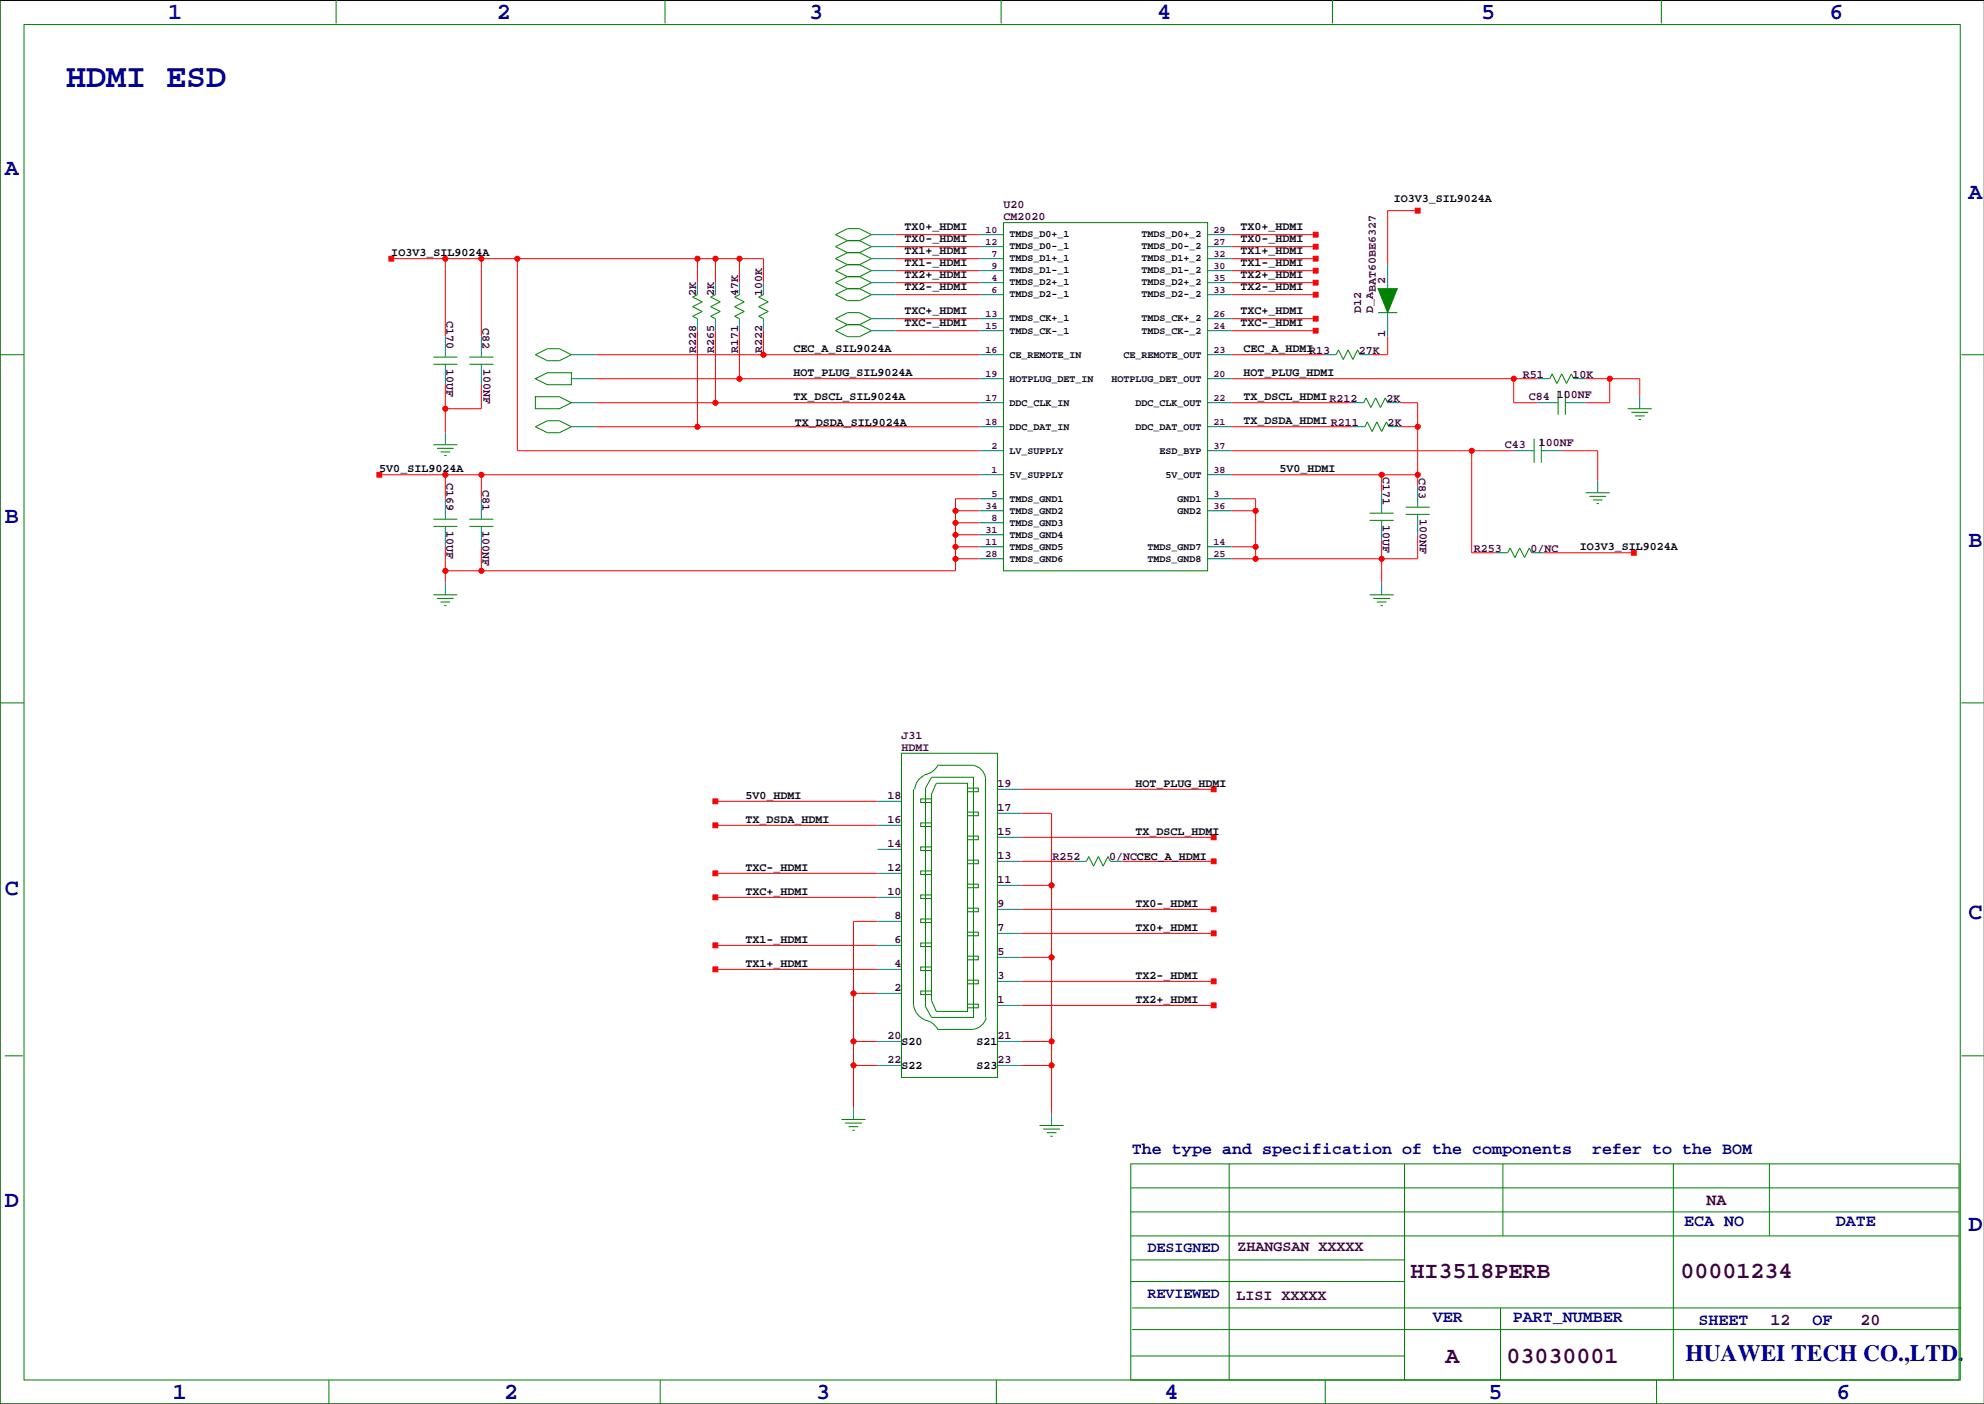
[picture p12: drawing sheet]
<svg xmlns="http://www.w3.org/2000/svg" width="420mm" height="297mm" viewBox="0 0 420 297" stroke-linecap="round" stroke-linejoin="round" font-family="sans-serif">
<path d="M419.9 .1h-419.9v296.9h419.9" fill="none" stroke="#000" stroke-width=".21"/>
<g fill="none" stroke="#f00" stroke-width=".21">
<path d="M82.8 54.7h78.7v5.1M94.2 54.7v16.5M101.9 54.7v16.5M109.5 54.7v40.7h97.8M147.6 54.7v5.1M151.4 54.7v5.1M156.5 54.7v5.1M189.5 49.6h17.8M189.5 59.8h17.8M189.5 52.2h17.8M189.5 57.3h17.8M189.5 54.7h17.8"/>
<path d="M260.6 49.6h17.8M260.6 59.8h17.8M260.6 52.2h17.8M260.6 57.3h17.8M260.6 54.7h17.8M300 44.6h-6.4v11.4M126 75h81.3M147.6 70v20.3M151.4 70v15.2M156.5 70v10.1M161.5 70v5M189.5 62.3h17.8"/>
<path d="M189.5 70h17.8M189.5 67.4h17.8M260.6 62.3h17.8M260.6 70h17.8M260.6 67.4h17.8M260.6 75h19.6M293.6 71.2v3.8h-3.3M94.2 81.4v10.2M101.9 81.4v5.1h-7.7M126 90.3h81.3M126 85.2h81.3M126 80.1h81.3"/>
<path d="M260.6 95.4h59.7M260.6 90.3h25.7M260.6 85.2h25.4M260.6 80.1h64.8M296.2 85.2h3.8v17.8M296.4 90.3h3.6M311.4 95.4v21.6h5.1M320.3 80.1v5.1h5.1M330.5 95.4h7.6v6.3M335.5 80.1h11.5v3.8M340.6 80.1v5.1h-5.1M80.3 100.4h127"/>
<path d="M94.2 100.4v5.1M94.2 115.7v7.6M101.9 100.4v5.1M101.9 115.7v5.1M202.2 118.2h5.1M202.2 108.1h5.1M202.2 110.6h5.1M202.2 113.1h5.1M202.2 115.7h5.1M207.3 105.5h-5.1v15.3h-108M260.6 105.5h5.1v12.7M260.6 108.1h5.1"/>
<path d="M260.6 115.7h5.1M260.6 100.4h39.4M292.4 100.4v3.9M292.4 114.4v8.9M300 113.1v5.1h-39.4M326.6 117h19.1M151.4 174.6h34.3M151.4 169.5h34.3M216.2 172.1h6.3v63.5M216.2 177.2h40.6M216.2 167h40.6M151.4 184.8h34.3"/>
<path d="M151.4 189.9h34.3M185.7 194.9h-5.1v39.4M216.2 182.2h11.1M216.2 187.3h6.3M216.2 197.5h40.6M216.2 192.4h40.6M237.5 182.2h19.3M151.4 200h34.3M151.4 205.1h34.3M180.6 210.2h5.1M216.2 202.6h6.3M216.2 212.7h40.6"/>
<path d="M216.2 207.6h40.6M180.6 220.3h5.1M180.6 225.4h5.1M216.2 220.3h6.3M216.2 225.4h6.3"/>
<circle cx="94.2" cy="54.7" r=".51"/>
<circle cx="101.9" cy="54.7" r=".51"/>
<circle cx="109.5" cy="54.7" r=".51"/>
<circle cx="147.6" cy="54.7" r=".51"/>
<circle cx="151.4" cy="54.7" r=".51"/>
<circle cx="156.5" cy="54.7" r=".51"/>
<circle cx="161.5" cy="75" r=".51"/>
<circle cx="94.2" cy="86.5" r=".51"/>
<circle cx="147.6" cy="90.3" r=".51"/>
<circle cx="151.4" cy="85.2" r=".51"/>
<circle cx="156.5" cy="80.1" r=".51"/>
<circle cx="300" cy="90.3" r=".51"/>
<circle cx="311.4" cy="95.4" r=".51"/>
<circle cx="320.3" cy="80.1" r=".51"/>
<circle cx="340.6" cy="80.1" r=".51"/>
<circle cx="94.2" cy="100.4" r=".51"/>
<circle cx="101.9" cy="100.4" r=".51"/>
<circle cx="202.2" cy="110.6" r=".51"/>
<circle cx="202.2" cy="115.7" r=".51"/>
<circle cx="202.2" cy="118.2" r=".51"/>
<circle cx="202.2" cy="108.1" r=".51"/>
<circle cx="202.2" cy="113.1" r=".51"/>
<circle cx="265.7" cy="115.7" r=".51"/>
<circle cx="265.7" cy="118.2" r=".51"/>
<circle cx="265.7" cy="108.1" r=".51"/>
<circle cx="292.4" cy="118.2" r=".51"/>
<circle cx="292.4" cy="100.4" r=".51"/>
<circle cx="300" cy="100.4" r=".51"/>
<circle cx="94.2" cy="120.8" r=".51"/>
<circle cx="101.9" cy="120.8" r=".51"/>
<circle cx="222.5" cy="187.3" r=".51"/>
<circle cx="180.6" cy="210.2" r=".51"/>
<circle cx="222.5" cy="202.6" r=".51"/>
<circle cx="180.6" cy="220.3" r=".51"/>
<circle cx="180.6" cy="225.4" r=".51"/>
<circle cx="222.5" cy="220.3" r=".51"/>
<circle cx="222.5" cy="225.4" r=".51"/>
</g>
<g fill="#f00" stroke="#f00" stroke-width=".21">
<path d="M150.9 174.1h1v1h-1z" fill-rule="evenodd"/>
<path d="M82.3 54.2h1v1h-1z" fill-rule="evenodd"/>
<path d="M277.9 66.9h1v1h-1z" fill-rule="evenodd"/>
<path d="M277.9 69.5h1v1h-1z" fill-rule="evenodd"/>
<path d="M277.9 54.2h1v1h-1z" fill-rule="evenodd"/>
<path d="M277.9 56.8h1v1h-1z" fill-rule="evenodd"/>
<path d="M277.9 51.7h1v1h-1z" fill-rule="evenodd"/>
<path d="M277.9 59.3h1v1h-1z" fill-rule="evenodd"/>
<path d="M277.9 61.8h1v1.1h-1z" fill-rule="evenodd"/>
<path d="M277.9 49.1h1v1.1h-1z" fill-rule="evenodd"/>
<path d="M299.5 44.1h1v1h-1z" fill-rule="evenodd"/>
<path d="M150.9 199.5h1v1h-1z" fill-rule="evenodd"/>
<path d="M150.9 204.6h1v1h-1z" fill-rule="evenodd"/>
<path d="M345.2 116.4h1v1.1h-1z" fill-rule="evenodd"/>
<path d="M79.8 99.9h1v1.1h-1z" fill-rule="evenodd"/>
<path d="M150.9 169h1v1h-1z" fill-rule="evenodd"/>
<path d="M150.9 184.3h1v1h-1z" fill-rule="evenodd"/>
<path d="M150.9 189.3h1v1.1h-1z" fill-rule="evenodd"/>
<path d="M256.3 197h1v1h-1z" fill-rule="evenodd"/>
<path d="M256.3 212.2h1v1h-1z" fill-rule="evenodd"/>
<path d="M256.3 207.1h1v1h-1z" fill-rule="evenodd"/>
<path d="M256.3 181.7h1v1h-1z" fill-rule="evenodd"/>
<path d="M256.3 176.6h1v1.1h-1z" fill-rule="evenodd"/>
<path d="M256.3 191.9h1v1h-1z" fill-rule="evenodd"/>
<path d="M256.3 166.5h1v1h-1z" fill-rule="evenodd"/>
<circle cx="147.6" cy="90.3" r=".51"/>
<circle cx="151.4" cy="85.2" r=".51"/>
<circle cx="202.2" cy="108.1" r=".51"/>
<circle cx="202.2" cy="110.6" r=".51"/>
<circle cx="202.2" cy="113.1" r=".51"/>
<circle cx="202.2" cy="115.7" r=".51"/>
<circle cx="202.2" cy="118.2" r=".51"/>
<circle cx="101.9" cy="120.8" r=".51"/>
<circle cx="94.2" cy="120.8" r=".51"/>
<circle cx="94.2" cy="54.7" r=".51"/>
<circle cx="101.9" cy="54.7" r=".51"/>
<circle cx="156.5" cy="54.7" r=".51"/>
<circle cx="151.4" cy="54.7" r=".51"/>
<circle cx="147.6" cy="54.7" r=".51"/>
<circle cx="109.5" cy="54.7" r=".51"/>
<circle cx="94.2" cy="86.5" r=".51"/>
<circle cx="311.4" cy="95.4" r=".51"/>
<circle cx="265.7" cy="108.1" r=".51"/>
<circle cx="265.7" cy="115.7" r=".51"/>
<circle cx="265.7" cy="118.2" r=".51"/>
<circle cx="292.4" cy="118.2" r=".51"/>
<circle cx="340.6" cy="80.1" r=".51"/>
<circle cx="292.4" cy="100.4" r=".51"/>
<circle cx="300" cy="100.4" r=".51"/>
<circle cx="300" cy="90.3" r=".51"/>
<circle cx="320.3" cy="80.1" r=".51"/>
<circle cx="222.5" cy="225.4" r=".51"/>
<circle cx="222.5" cy="220.3" r=".51"/>
<circle cx="222.5" cy="202.6" r=".51"/>
<circle cx="222.5" cy="187.3" r=".51"/>
<circle cx="180.6" cy="210.2" r=".51"/>
<circle cx="180.6" cy="225.4" r=".51"/>
<circle cx="180.6" cy="220.3" r=".51"/>
<circle cx="156.5" cy="80.1" r=".51"/>
<circle cx="94.2" cy="100.4" r=".51"/>
<circle cx="101.9" cy="100.4" r=".51"/>
<circle cx="161.5" cy="75" r=".51"/>
</g>
<g fill="none" stroke="#008080" stroke-width=".21">
<path d="M147.6 59.8v2.5M151.4 59.8v2.5M156.5 59.8v2.5M161.5 59.8v2.5M184.4 59.8h5.1M184.4 57.3h5.1M184.4 54.7h5.1M184.4 52.2h5.1M184.4 49.6h5.1M207.3 59.8h5M207.3 57.3h5M207.3 54.7h5"/>
<path d="M207.3 52.2h5M207.3 49.6h5M255.5 59.8h5.1M255.5 57.3h5.1M255.5 54.7h5.1M255.5 52.2h5.1M255.5 49.6h5.1M293.6 56v5.1M94.2 71.2v4.4M94.2 77.1v4.3M101.9 71.2v4.4M101.9 77.1v4.3"/>
<path d="M120.9 75h5.1M147.6 67.4v2.6M151.4 67.4v2.6M156.5 67.4v2.6M161.5 67.4v2.6M184.4 62.3h5.1M184.4 67.4h5.1M184.4 70h5.1M207.3 62.3h5M207.3 67.4h5M207.3 70h5M207.3 75h5"/>
<path d="M255.5 62.3h5.1M255.5 67.4h5.1M255.5 70h5.1M255.5 75h5.1M280.2 75h2.5M287.8 75h2.5M293.6 66.2v5M94.2 91.6v2.5M120.9 90.3h5.1M120.9 80.1h5.1M120.9 85.2h5.1M207.3 95.4h5"/>
<path d="M207.3 90.3h5M207.3 80.1h5M207.3 85.2h5M255.5 95.4h5.1M255.5 90.3h5.1M255.5 80.1h5.1M255.5 85.2h5.1M286 85.2h2.5M286.3 90.3h2.5M293.6 85.2h2.6M293.9 90.3h2.5M320.3 95.4h4.3"/>
<path d="M325.4 80.1h2.5M325.4 85.2h4.3M326.1 95.4h4.4M331.2 85.2h4.3M333 80.1h2.5M347 83.9v2.6M94.2 105.5v4.3M94.2 111.4v4.3M101.9 105.5v4.3M101.9 111.4v4.3M207.3 100.4h5M207.3 105.5h5"/>
<path d="M207.3 108.1h5M207.3 110.6h5M207.3 113.1h5M207.3 115.7h5M207.3 118.2h5M255.5 100.4h5.1M255.5 105.5h5.1M255.5 108.1h5.1M255.5 115.7h5.1M255.5 118.2h5.1M292.4 104.3v4.3M292.4 110.1v4.3"/>
<path d="M300 103v4.3M300 108.8v4.3M316.5 117h2.5M324.1 117h2.5M338.1 101.7v2.6M94.2 123.3v2.5M292.4 123.3v2.5M185.7 169.5h5.1M185.7 174.6h5.1M185.7 179.7h5.1M211.1 167h5.1M211.1 172.1h5.1"/>
<path d="M211.1 177.2h5.1M185.7 184.8h5.1M185.7 189.9h5.1M185.7 194.9h5.1M211.1 182.2h5.1M211.1 187.3h5.1M211.1 197.5h5.1M211.1 192.4h5.1M227.3 182.2h2.6M234.9 182.2h2.6M185.7 200h5.1M185.7 205.1h5.1"/>
<path d="M185.7 210.2h5.1M211.1 202.6h5.1M211.1 207.6h5.1M211.1 212.7h5.1M180.6 234.3v2.5M185.7 225.4h5.1M185.7 220.3h5.1M211.1 225.4h5.1M211.1 220.3h5.1M222.5 235.6v2.5"/>
</g>
<g fill="none" stroke="#008000" stroke-width=".21">
<path d="M0 -.1v297.1h419.9M71.1 0v4.9M140.7 0v4.9M211.8 0v4.9M281.9 0v4.9M351.5 0v4.9M5.1 5.2h409.7v286.8h-409.7zM179.3 58.5h2.6M179.3 58.5l-2.5 1.3 2.5 1.3M179.3 56h2.6M179.3 56l-2.5 1.3 2.5 1.2M179.3 53.5h2.6"/>
<path d="M179.3 53.5l-2.5 1.2 2.5 1.3M179.3 50.9h2.6M179.3 50.9l-2.5 1.3 2.5 1.3M179.3 50.9l-2.5-1.3 2.5-1.2h2.6l2.5 1.2-2.5 1.3M181.9 58.5l2.5 1.3-2.5 1.3M181.9 56l2.5 1.3-2.5 1.2M181.9 53.5l2.5 1.2-2.5 1.3M181.9 50.9l2.5 1.3-2.5 1.3M212.3 47.1h43.2v73.7h-43.2zM0 75h5.1M91.7 75.6h5.1M91.7 77.1h5.1"/>
<path d="M99.3 75.6h5.1M99.3 77.1h5.1M113.3 75l2.5-1.2h2.6l2.5 1.2-2.5 1.3h-2.6zM147.6 62.3l-1 .6 2 1-2 1 2 1-2 1 1 .5M151.4 62.3l-1 .6 2 1-2 1 2 1-2 1 1 .5M156.5 62.3l-1.1 .6 2.1 1-2.1 1 2.1 1-2.1 1 1.1 .5M161.5 62.3l-1 .6 2.1 1-2.1 1 2.1 1-2.1 1 1 .5M179.3 61.1l-2.5 1.2 2.5 1.3h2.6l2.5-1.3-2.5-1.2M179.3 61.1h2.6M179.3 68.7l-2.5-1.3 2.5-1.2h2.6l2.5 1.2-2.5 1.3M179.3 68.7h2.6M179.3 68.7l-2.5 1.3 2.5 1.2h2.6l2.5-1.2-2.5-1.3"/>
<path d="M282.7 75l.5-1 1 2.1 1-2.1 1.1 2.1 1-2.1 .5 1M291.6 66.2h4.1M415 75h4.9M91.7 94.1h5.1M92.5 94.9h3.5M93.2 95.6h2M94 96.4h.5M113.3 80.1l2.5-1.2h5.1v2.5h-5.1zM113.3 83.9h5.1l2.5 1.3-2.5 1.3h-5.1zM113.3 90.3l2.5-1.3h2.6l2.5 1.3-2.5 1.3h-2.6zM288.5 85.2l.6-1 1 2 1-2 1 2 1-2 .5 1M288.8 90.3l.5-1 1 2 1-2 1.1 2 1-2 .5 1"/>
<path d="M324.6 92.8v5.1M326.1 92.8v5.1M327.9 80.1l.5-1 1 2 1.1-2 1 2 1-2 .5 1M329.7 82.7v5M331.2 82.7v5M344.4 86.5h5.1M345.2 87.2h3.5M345.9 88h2.1M346.7 88.8h.5M91.7 109.8h5.1M91.7 111.4h5.1M99.3 109.8h5.1"/>
<path d="M99.3 111.4h5.1M289.8 108.6h5.1M289.8 110.1h5.1M297.4 107.3h5.1M297.4 108.8h5.1M319 117l.5-1.1 1 2.1 1.1-2.1 1 2.1 1-2.1 .5 1.1M335.5 104.3h5.1M336.3 105h3.6M337.1 105.8h2M337.8 106.5h.5M91.7 125.8h5.1M92.5 126.6h3.5"/>
<path d="M93.2 127.4h2M94 128.1h.5M289.8 125.8h5.1M290.6 126.6h3.5M291.3 127.4h2.1M292.1 128.1h.5M0 148.7h5.1M190.8 159.4h20.3v68.6h-20.3zM415 148.7h4.9M193.3 167v45.7M195.6 164a3.6 3.6 0 0 0-2 3M197.1 164.5h8.9v50.8h-8.9l-1.3-2.3v-46.3z"/>
<path d="M197.1 169h-2.3v.8h2.3M197.1 174.1h-2.3v.8h2.3M197.1 179.2h-2.3v.7h2.3M198.1 165.7h6.6v48.3h-6.6l-1-2.3v-43.7zM198.4 161.9h7.6a3 3 0 0 1 2.5 2.6M198.4 161.9a3.8 3.8 0 0 1-2.8 2M204.7 166.7h2.3v.8h-2.3M204.7 171.8h2.3v.8h-2.3M204.7 176.9h2.3v.8h-2.3M208.5 164.5v50.8M197.1 184.3h-2.3v.7h2.3M197.1 189.3h-2.3v.8h2.3"/>
<path d="M197.1 194.4h-2.3v.8h2.3M197.1 199.5h-2.3v.8h2.3M204.7 182h2.3v.7h-2.3M204.7 187.1h2.3v.7h-2.3M204.7 192.1h2.3v.8h-2.3M204.7 197.2h2.3v.8h-2.3M229.9 182.2l.5-1 1 2 1-2 1 2 1-2 .5 1M193.3 212.7a3.8 3.8 0 0 0 2.3 3M195.6 215.8a3.8 3.8 0 0 1 2.8 2M197.1 204.6h-2.3v.7h2.3M197.1 209.7h-2.3v.7h2.3M198.4 217.8h7.6"/>
<path d="M204.7 202.3h2.3v.8h-2.3M204.7 207.4h2.3v.7h-2.3M204.7 212.5h2.3v.7h-2.3M208.7 215.3a3.3 3.3 0 0 1-2.7 2.5M1 223.4h3.8M178.1 236.8h5M178.8 237.6h3.6M179.6 238.4h2M180.3 239.1h.5M220 238.1h5M220.7 238.9h3.6M221.5 239.6h2"/>
<path d="M415 223.4h4.9M222.2 240.4h.6M239.3 246.2h175.2v45.8h-175.2zM239.3 251.3h175.2M239.3 256.4h175.2M260.1 246.2v45.8M297.2 246.2v45.8M318 246.2v15.3M354.1 246.2v45.8M374.4 246.2v15.3M239.3 266.6h57.9M239.3 261.5h175.2"/>
<path d="M239.3 271.1h57.9M239.5 276.7h175.5M317.5 276.7v15.3M69.6 292v5M139.7 292v5M210.8 292v5M239.3 286.9h57.9M239.5 281.3h175M280.4 292v5M350.5 292v5M383.5 287.4h.1"/>
</g>
<path d="M291.6 61.1h4.1l-2.1 5.1z" fill-rule="evenodd" fill="#008000" stroke="#008000" stroke-width=".21"/>
<text font-size="7.1" fill="#0000a0" x="14" y="18.5">HDMI ESD</text>
<g font-size="4.9" fill="#0000a0">
<text x="35.6" y="3.9">1</text>
<text x="105.2" y="3.9">2</text>
<text x="171.2" y="3.9">3</text>
<text x="244.9" y="3.9">4</text>
<text x="313.4" y="3.9">5</text>
<text x="387.1" y="3.9">6</text>
<text x="1" y="36.9">A</text>
<text x="416.6" y="42">A</text>
<text x="1" y="110.6">B</text>
<text x="416.6" y="115.7">B</text>
<text x="1" y="189.3">C</text>
<text x="416.6" y="194.4">C</text>
<text x="1" y="255.4">D</text>
<text x="416.6" y="260.5">D</text>
<text x="356.6" y="288">HUAWEI TECH CO.,LTD.</text>
<text x="36.6" y="296">1</text>
<text x="106.7" y="296">2</text>
<text x="172.7" y="296">3</text>
<text x="246.4" y="296">4</text>
<text x="315" y="296">5</text>
<text x="388.6" y="296">6</text>
</g>
<g font-size="4.9" fill="#400040">
<text x="298.5" y="270.5">HI3518PERB</text>
<text x="355.6" y="270.5">00001234</text>
<text x="305.9" y="288.3">A</text>
<text x="318.8" y="288.3">03030001</text>
</g>
<g font-size="3.5" fill="#0000a0">
<text x="239.5" y="244.2">The type and specification of the components</text>
<text x="336.9" y="244.2">refer to the BOM</text>
<text x="356.4" y="259.4">ECA NO</text>
<text x="388.5" y="259.4">DATE</text>
<text x="303.1" y="279.7">VER</text>
<text x="320.1" y="279.7">PART_NUMBER</text>
<text x="359.4" y="280.3">SHEET</text>
<text x="383.5" y="280.3">OF</text>
</g>
<g font-size="3.5" fill="#400040">
<text x="361.1" y="254.9">NA</text>
<text x="374.6" y="280.3">12</text>
<text x="393.7" y="280.3">20</text>
</g>
<g font-size="3.2" fill="#0000a0">
<text x="242.8" y="264.9">DESIGNED</text>
<text x="242.8" y="274.5">REVIEWED</text>
</g>
<g font-size="3.2" fill="#400040">
<text x="261.9" y="264.7">ZHANGSAN XXXXX</text>
<text x="261.6" y="275.1">LISI XXXXX</text>
</g>
<g font-size="2.5" fill="#400040">
<text x="212.3" y="44.1">U20</text>
<text x="212.3" y="46.6">CM2020</text>
<text x="147.3" y="62.6" transform="rotate(-90 147.3 62.6)">2K</text>
<text x="151.1" y="62.6" transform="rotate(-90 151.1 62.6)">2K</text>
<text x="156.2" y="62.6" transform="rotate(-90 156.2 62.6)">47K</text>
<text x="161.3" y="62.6" transform="rotate(-90 161.3 62.6)">100K</text>
<text x="293.1" y="60" transform="rotate(-90 293.1 60)">2</text>
<text x="94.5" y="67.8" transform="rotate(90 94.5 67.8)">C170</text>
<text x="102.1" y="69.3" transform="rotate(90 102.1 69.3)">C82</text>
<text x="288" y="66.2" transform="rotate(-90 288 66.2)">D12</text>
<text x="290.6" y="66.2" transform="rotate(-90 290.6 66.2)">D_ABAT60BE6327</text>
<text x="293.1" y="71.2" transform="rotate(-90 293.1 71.2)">1</text>
<text x="147.3" y="74.6" transform="rotate(-90 147.3 74.6)">R228</text>
<text x="151.1" y="74.6" transform="rotate(-90 151.1 74.6)">R265</text>
<text x="156.2" y="74.6" transform="rotate(-90 156.2 74.6)">R171</text>
<text x="161.3" y="74.6" transform="rotate(-90 161.3 74.6)">R222</text>
<text x="287.5" y="74.8">27K</text>
<text x="94.5" y="78.1" transform="rotate(90 94.5 78.1)">10UF</text>
<text x="102.3" y="78.1" transform="rotate(90 102.3 78.1)">100NF</text>
<text x="322.2" y="79.9">R51</text>
<text x="332.7" y="79.9">10K</text>
<text x="293.4" y="85">2K</text>
<text x="323.5" y="84.7">C84</text>
<text x="329.4" y="84.3">100NF</text>
<text x="293.6" y="90">2K</text>
<text x="318.4" y="94.9">C43</text>
<text x="325.6" y="94.4">100NF</text>
<text x="292.6" y="100.9" transform="rotate(90 292.6 100.9)">C171</text>
<text x="300.2" y="101.1" transform="rotate(90 300.2 101.1)">C83</text>
<text x="94.5" y="102.1" transform="rotate(90 94.5 102.1)">C169</text>
<text x="102.1" y="103.6" transform="rotate(90 102.1 103.6)">C81</text>
<text x="94.5" y="112.4" transform="rotate(90 94.5 112.4)">10UF</text>
<text x="102.1" y="112.4" transform="rotate(90 102.1 112.4)">100NF</text>
<text x="292.6" y="111.1" transform="rotate(90 292.6 111.1)">10UF</text>
<text x="300.5" y="109.8" transform="rotate(90 300.5 109.8)">100NF</text>
<text x="311.8" y="116.7">R253</text>
<text x="323.9" y="116.7">0/NC</text>
<text x="190.8" y="156.3">J31</text>
<text x="190.8" y="158.9">HDMI</text>
<text x="211.1" y="166.5">19</text>
<text x="187.8" y="169">18</text>
<text x="211.1" y="171.6">17</text>
<text x="187.8" y="174.1">16</text>
<text x="187.8" y="179.2">14</text>
<text x="211.1" y="176.6">15</text>
<text x="187.8" y="184.3">12</text>
<text x="211.1" y="181.7">13</text>
<text x="222.7" y="182">R252</text>
<text x="234.7" y="182">0/NCCEC_A_HDMI</text>
<text x="187.8" y="189.3">10</text>
<text x="211.1" y="186.8">11</text>
<text x="211.1" y="191.9">9</text>
<text x="189.3" y="194.4">8</text>
<text x="211.1" y="197">7</text>
<text x="189.3" y="199.5">6</text>
<text x="211.1" y="202">5</text>
<text x="189.3" y="204.6">4</text>
<text x="189.3" y="209.7">2</text>
<text x="211.1" y="207.1">3</text>
<text x="211.1" y="212.2">1</text>
<text x="187.8" y="219.8">20</text>
<text x="211.1" y="219.8">21</text>
<text x="187.8" y="224.9">22</text>
<text x="211.1" y="224.9">23</text>
</g>
<g font-size="2.5">
<text x="294.9" y="42.8">IO3V3_SIL9024A</text>
<text x="191.4" y="53.8">TX1+_HDMI</text>
<text x="191.4" y="51.3">TX0-_HDMI</text>
<text x="191.4" y="48.7">TX0+_HDMI</text>
<text x="262.5" y="48.7">TX0+_HDMI</text>
<text x="262.5" y="51.3">TX0-_HDMI</text>
<text x="262.5" y="53.8">TX1+_HDMI</text>
<text x="82.8" y="54.2">IO3V3_SIL9024A</text>
<text x="191.4" y="56.3">TX1-_HDMI</text>
<text x="191.4" y="58.9">TX2+_HDMI</text>
<text x="262.5" y="58.9">TX2+_HDMI</text>
<text x="262.5" y="56.3">TX1-_HDMI</text>
<text x="191.4" y="61.4">TX2-_HDMI</text>
<text x="262.5" y="61.4">TX2-_HDMI</text>
<text x="191.4" y="66.5">TXC+_HDMI</text>
<text x="191.4" y="69">TXC-_HDMI</text>
<text x="262.5" y="69">TXC-_HDMI</text>
<text x="262.5" y="66.5">TXC+_HDMI</text>
<text x="167.9" y="74.5">CEC_A_SIL9024A</text>
<text x="263.1" y="74.5">CEC_A_HDMIR13</text>
<text x="167.9" y="79.6">HOT_PLUG_SIL9024A</text>
<text x="263.1" y="79.6">HOT_PLUG_HDMI</text>
<text x="167.9" y="84.7">TX_DSCL_SIL9024A</text>
<text x="263.1" y="89.8">TX_DSDA_HDMI R211</text>
<text x="263.1" y="84.7">TX_DSCL_HDMI R212</text>
<text x="168.1" y="90">TX_DSDA_SIL9024A</text>
<text x="80.3" y="99.9">5V0_SIL9024A</text>
<text x="270.8" y="99.9">5V0_HDMI</text>
<text x="334.3" y="116.4">IO3V3_SIL9024A</text>
<text x="240.3" y="166.5">HOT_PLUG_HDMI</text>
<text x="157.7" y="169">5V0_HDMI</text>
<text x="157.7" y="174.1">TX_DSDA_HDMI</text>
<text x="240.3" y="176.6">TX_DSCL_HDMI</text>
<text x="157.7" y="184.3">TXC-_HDMI</text>
<text x="157.7" y="189.3">TXC+_HDMI</text>
<text x="240.3" y="191.9">TX0-_HDMI</text>
<text x="240.3" y="197">TX0+_HDMI</text>
<text x="157.7" y="199.5">TX1-_HDMI</text>
<text x="157.7" y="204.6">TX1+_HDMI</text>
<text x="240.3" y="207.1">TX2-_HDMI</text>
<text x="240.3" y="212.2">TX2+_HDMI</text>
<text x="190.8" y="221">S20</text>
<text x="206.6" y="221">S21</text>
<text x="190.8" y="226.1">S22</text>
<text x="206.6" y="226.1">S23</text>
</g>
<g font-size="2.1" fill="#400040">
<text x="208.5" y="49.2">10</text>
<text x="208.5" y="51.8">12</text>
<text x="256.8" y="49.2">29</text>
<text x="256.8" y="51.8">27</text>
<text x="209.8" y="59.4">4</text>
<text x="209.8" y="54.3">7</text>
<text x="209.8" y="56.8">9</text>
<text x="256.8" y="59.4">35</text>
<text x="256.8" y="54.3">32</text>
<text x="256.8" y="56.8">30</text>
<text x="209.8" y="61.9">6</text>
<text x="256.8" y="61.9">33</text>
<text x="208.5" y="67">13</text>
<text x="208.5" y="69.5">15</text>
<text x="256.8" y="67">26</text>
<text x="256.8" y="69.5">24</text>
<text x="208.5" y="74.6">16</text>
<text x="256.8" y="74.6">23</text>
<text x="208.5" y="79.7">19</text>
<text x="256.8" y="79.7">20</text>
<text x="208.5" y="84.8">17</text>
<text x="208.5" y="89.9">18</text>
<text x="256.8" y="84.8">22</text>
<text x="256.8" y="89.9">21</text>
<text x="209.8" y="94.9">2</text>
<text x="256.8" y="94.9">37</text>
<text x="209.8" y="100">1</text>
<text x="256.8" y="100">38</text>
<text x="208.5" y="107.6">34</text>
<text x="209.8" y="105.1">5</text>
<text x="256.8" y="105.1">3</text>
<text x="256.8" y="107.6">36</text>
<text x="208.5" y="112.7">31</text>
<text x="209.8" y="110.2">8</text>
<text x="208.5" y="115.3">11</text>
<text x="208.5" y="117.8">28</text>
<text x="256.8" y="115.3">14</text>
<text x="256.8" y="117.8">25</text>
</g>
<g font-size="2.1">
<text x="213.6" y="50.2">TMDS_D0+_1</text>
<text x="213.6" y="52.8">TMDS_D0-_1</text>
<text x="241.6" y="50.2">TMDS_D0+_2</text>
<text x="241.6" y="52.8">TMDS_D0-_2</text>
<text x="213.6" y="55.3">TMDS_D1+_1</text>
<text x="213.6" y="57.9">TMDS_D1-_1</text>
<text x="241.6" y="55.3">TMDS_D1+_2</text>
<text x="241.6" y="57.9">TMDS_D1-_2</text>
<text x="213.6" y="60.4">TMDS_D2+_1</text>
<text x="213.6" y="62.9">TMDS_D2-_1</text>
<text x="241.6" y="60.4">TMDS_D2+_2</text>
<text x="241.6" y="62.9">TMDS_D2-_2</text>
<text x="213.6" y="68">TMDS_CK+_1</text>
<text x="213.6" y="70.6">TMDS_CK-_1</text>
<text x="241.6" y="68">TMDS_CK+_2</text>
<text x="241.6" y="70.6">TMDS_CK-_2</text>
<text x="213.6" y="75.6">CE_REMOTE_IN</text>
<text x="237.7" y="75.6">CE_REMOTE_OUT</text>
<text x="213.6" y="80.7">HOTPLUG_DET_IN</text>
<text x="235.2" y="80.7">HOTPLUG_DET_OUT</text>
<text x="213.6" y="85.8">DDC_CLK_IN</text>
<text x="240.3" y="85.8">DDC_CLK_OUT</text>
<text x="213.6" y="90.9">DDC_DAT_IN</text>
<text x="213.6" y="96">LV_SUPPLY</text>
<text x="240.3" y="90.9">DDC_DAT_OUT</text>
<text x="245.4" y="96">ESD_BYP</text>
<text x="213.6" y="101">5V_SUPPLY</text>
<text x="246.6" y="101">5V_OUT</text>
<text x="213.6" y="106.1">TMDS_GND1</text>
<text x="249.2" y="106.1">GND1</text>
<text x="213.6" y="108.7">TMDS_GND2</text>
<text x="213.6" y="111.2">TMDS_GND3</text>
<text x="213.6" y="113.7">TMDS_GND4</text>
<text x="249.2" y="108.7">GND2</text>
<text x="213.6" y="116.3">TMDS_GND5</text>
<text x="213.6" y="118.8">TMDS_GND6</text>
<text x="242.8" y="116.3">TMDS_GND7</text>
<text x="242.8" y="118.8">TMDS_GND8</text>
</g>
</svg>
